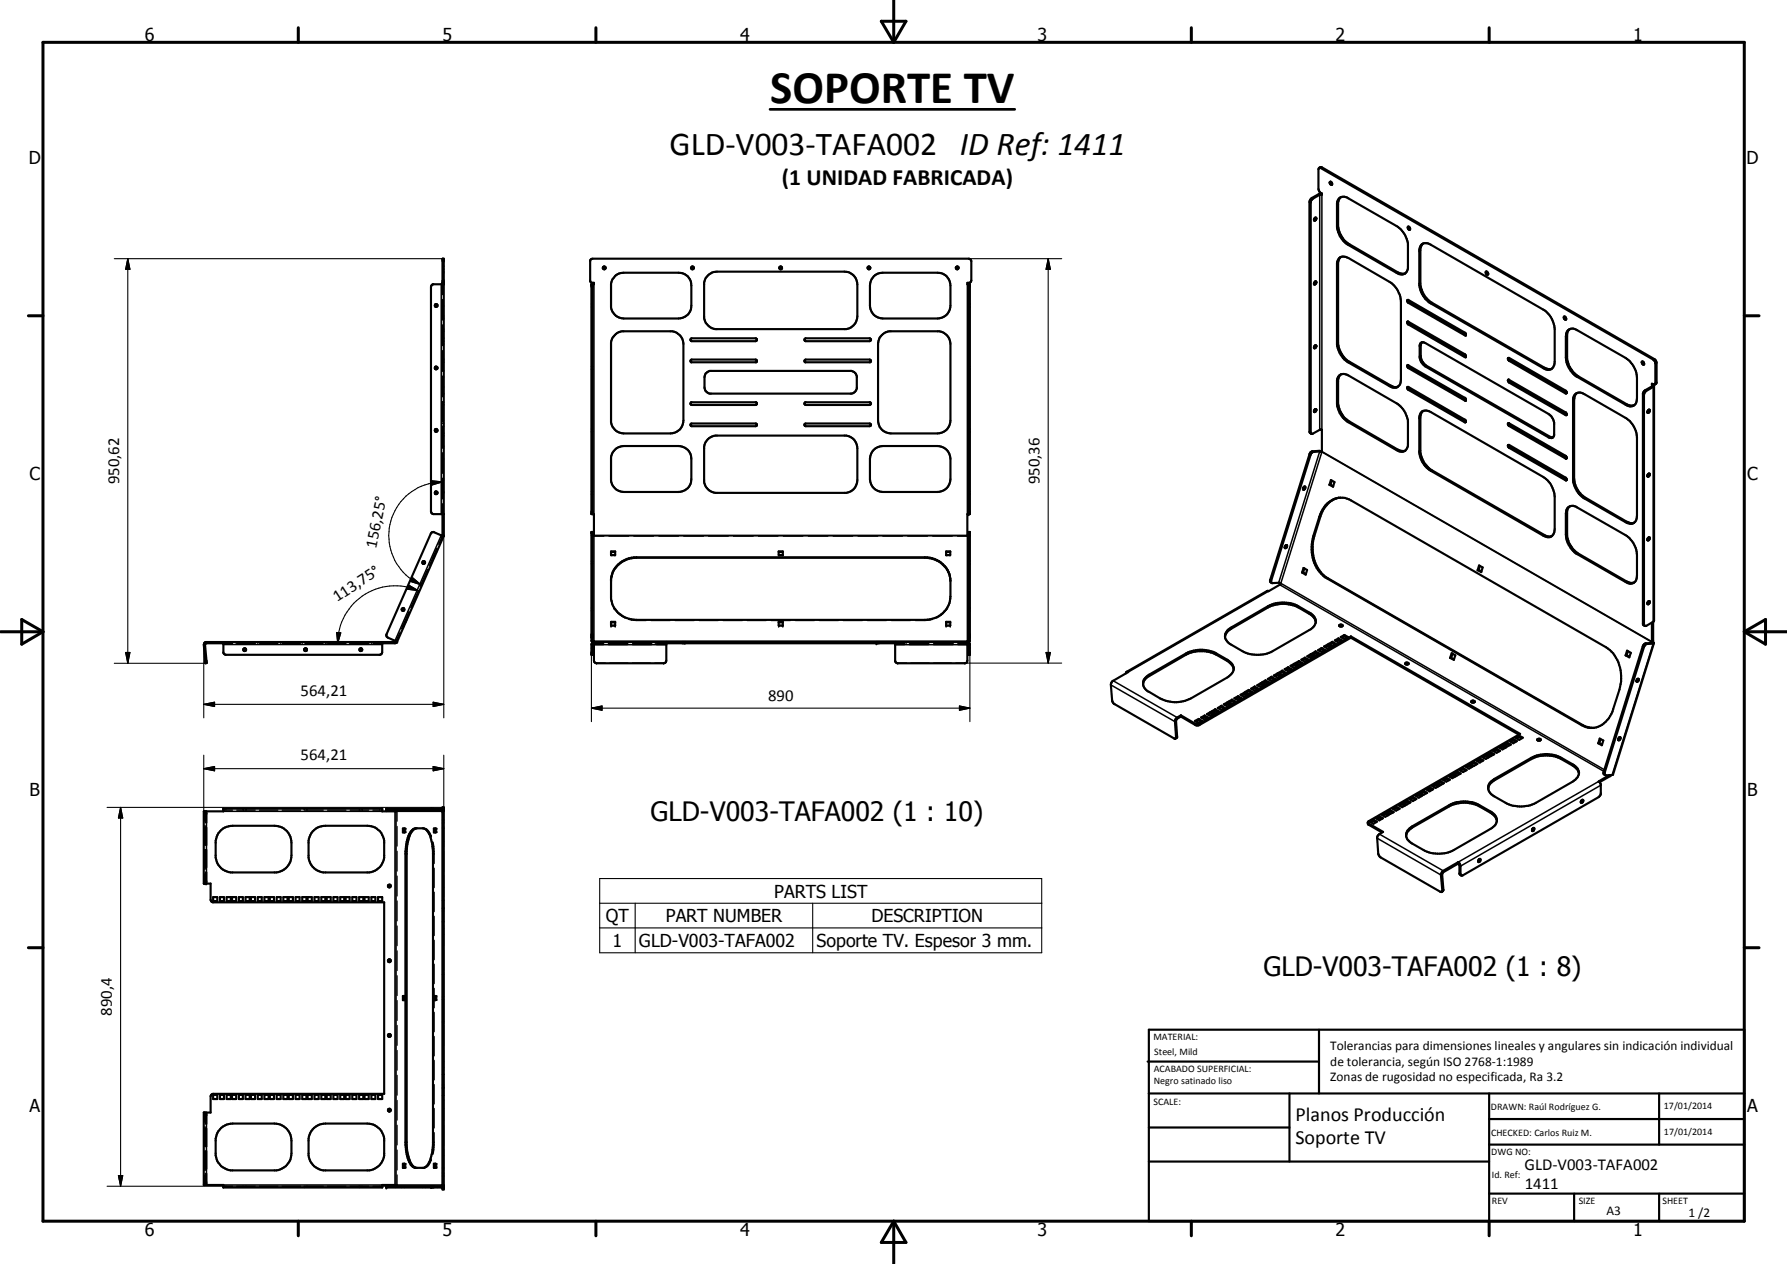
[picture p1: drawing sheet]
<svg xmlns="http://www.w3.org/2000/svg" width="420mm" height="297mm" viewBox="0 0 420 297" stroke-linecap="round" stroke-linejoin="round" font-family="sans-serif">
<g fill="none" stroke="#000" stroke-width=".51">
<path d="M310.2 39.5l-.2 .3v4.6l.2 .7 .6 .4v.3h-.5l-1.6 .9-.5 .8v54.2l.1 .2M310.2 39.5l.6-.2 78.1 45.1 .4 .4 .2 .5v4.6l-.2 .3-.4 .2-.2-.1M310.2 39.5h.3l78.2 45 .5 .8v5M309.2 51.2l.1-.1a.36 .36 0 0 1 .1 .5 .36 .36 0 0 1-.5 .2zM309.2 51.2l-.3 .5M310.8 45.5h-.5l-1.9 1-.4 .4-.1 .6v53.9l.1 .3 .3 .2M312.7 42.8v-.1a.5 .5 0 0 1 .5 .7l-.5-.1zM312.9 42.7l.3 .6M315.2 46.4l.8-.2 .7 .2 11.7 6.7a5.9 5.9 0 0 1 2.6 4.3v5.5l-.3 1-.3 .4M315.2 46.4l-.5 .5-.3 .5v6a5.7 5.7 0 0 0 2.6 4.2l11.4 6.5 1.2 .4 .8-.2M315.2 46.4l-.3 .3-.3 .9v5.6a5.9 5.9 0 0 0 2.7 4.2l11.4 6.6 .6 .3h1.1M331 53.3l.4 .1 .1 .6-.4-.2z"/>
<path d="M331.2 53.3l.3 .5M334.6 57.2l-.6 1.3v8.4a6.1 6.1 0 0 0 2.6 4.2l26.5 15.3 1 .3h.8M334.6 57.2l-.6 .6-.3 .9v8.4a5.9 5.9 0 0 0 2.7 4.2l26.8 15.4 .9 .2 .8-.2M334.6 57.2l.8-.1 1 .4 26.5 15.3a5.8 5.8 0 0 1 2.6 4.5v7.7v.7l-.6 1M102.3 71.5l.5 .1v.4l-.5 .1zM104 66.5h.3M104 66.8v-6h.3v65.2M104.3 66.8h-2.5l-.5 .6v52.8l.2 .4 .4 .2h2.4M139.3 66.8v54M141.8 62.7a.34 .34 0 0 1 .6 .1 .34 .34 0 0 1-.4 .5l-.2-.2zM144.6 78.7l.5-.5 1.2-.3h11.8a3.1 3.1 0 0 1 2.6 2.9v18a3 3 0 0 1-3.1 3.1h-11a3 3 0 0 1-2.9-2.7v-18.8l.3-1.1zM144.8 64.7l1.1-.5 .7-.1h12.9a2.9 2.9 0 0 1 3 3v4.7a2.96 2.96 0 0 1-3 3h-12.9a3 3 0 0 1-2.9-2.5v-5.6l.3-1.1z"/>
<path d="M162.4 79.6l.2-.1h15.1l.3 .2v.3l-.3 .2h-15.1l-.2-.2zM166.4 64.7a2.79 2.79 0 0 1 2.2-.9h30a3 3 0 0 1 3 3v7.5a3.1 3.1 0 0 1-2.6 3h-30.8a3.2 3.2 0 0 1-2.6-2.6v-8.2l.3-1.2zM189.2 79.6l.2-.1h15.1l.3 .3-.3 .4h-15.1l-.2-.2zM205.4 64.9l1-.6 1.1-.2h13a2.96 2.96 0 0 1 3 3v4.7a3 3 0 0 1-3 3h-13a3 3 0 0 1-3-3l.1-5.1 .2-.8zM207.3 78.7l.7-.5 1.1-.3h11.7a3.1 3.1 0 0 1 2.7 2.9v18a3 3 0 0 1-3 3.1h-11a3 3 0 0 1-3.1-3.1v-18l.4-1.5zM227.7 66.8v54M309.2 66.2l.1-.1a.38 .38 0 0 1 .1 .5 .38 .38 0 0 1-.5 .2zM309.2 66.2l-.3 .5M314.8 60.7a1.74 1.74 0 0 1 2.2-.1l9.7 5.7a5.8 5.8 0 0 1 2.7 4.5v18.4a1.62 1.62 0 0 1-.8 1.8 1.62 1.62 0 0 1-1.9-.2l-9.7-5.6a5.9 5.9 0 0 1-2.6-4.3v-19.1zM315.2 60.4l-.4 .6-.2 .7v19.1a5.9 5.9 0 0 0 2.7 4.2l9.7 5.6 .9 .4 .8-.2M330.9 75.6l.1 .6 13.4 7.7 .3-.1-.3-.6-13.3-7.6M331 75.6h-.1"/>
<path d="M331 75.6h.1M331.1 70.5l13.3 7.6 .3 .6M331.1 75.6l.2 .5 13.4 7.6M331.1 70.5l.3 .5 13.3 7.7M331.1 70.5l-.2 .1 .2 .6 13.3 7.6h.2l.1-.1M349.3 63.9h.4l.2 .4-.1 .3-.3-.1zM349.6 63.8l.3 .6M367.7 74.4a.47 .47 0 0 1 .4 .7l-.4-.3zM367.9 74.4l.3 .6M369.1 77.3l-.5 .7-.1 .6v5.6a6 6 0 0 0 2.6 4.2l11.4 6.6a2 2 0 0 0 1.7 .2M369.1 77.3l-.6 .6-.3 .5v5.6a5.8 5.8 0 0 0 2.6 4.6l11.4 6.5 1 .4 1-.3M369.1 77.3l.8-.1 .9 .4 11.4 6.5a5.9 5.9 0 0 1 2.7 4.6v4.9l-.2 1-.5 .6"/>
<path d="M162.4 84.6l.2-.1h15.1l.3 .2v.3l-.2 .1h-15.3l-.2-.3zM162.4 94.6l15.4-.1 .2 .5-.3 .2h-15.1l-.3-.3zM162.4 99.6l15.3-.1 .2 .1 .1 .3-.3 .3h-15.1l-.2-.1zM165.9 87.8l1-.6h33.3l.6 .2 .7 1v2.9l-.5 .8-.8 .4h-33.3l-.8-.4-.4-.8-.1-2.7zM189.2 84.6l.2-.1h15.1l.3 .3-.2 .3h-15.3l-.2-.3zM189.2 99.6l15.3-.1a.32 .32 0 0 1 .3 .3 .32 .32 0 0 1-.3 .4h-15.1l-.2-.1zM189.2 94.6l15.4-.1 .2 .4-.3 .3h-15.1l-.3-.3zM309.1 81.3l.3-.1a.41 .41 0 0 1 0 .4 .41 .41 0 0 1-.5 .2zM309.1 96.3l.3-.2a.41 .41 0 0 1 0 .5 .41 .41 0 0 1-.5 .2zM309.2 81.2l-.3 .5M309.2 96.1l-.3 .6M315.2 88l.8-.1 1 .3 11.4 6.6a5.9 5.9 0 0 1 2.6 4.2v5.6l-.1 .6-.5 .7"/>
<path d="M315.2 88l-.5 .5-.3 .6v5.9a5.8 5.8 0 0 0 2.6 4.2l11.7 6.8 .9 .2 .8-.3M315.2 88l-.4 .6-.2 .7v5.6a5.9 5.9 0 0 0 2.7 4.2l11.4 6.6 .6 .2h1.1M330.9 85.9l.1-.1 13.5 7.7 .1 .6h-.2l-13.3-7.6zM331.1 90.9l-.2 .2 .2 .5 13.3 7.6h.2l.1-.2M331.1 85.8l.3 .6 13.3 7.6M331.1 90.9l.3 .5 13.3 7.7M331.1 90.9l13.3 7.7 .3 .4M334 80.7l.5-.3 .6 .2 29 16.7 .7 .6 .6 1.4v3a.79 .79 0 0 1-1.3 .5l-29-16.7-1-1.1-.3-.9v-3zM334.3 80.4l-.3 .8 .1 3 .6 1.1 .7 .6 29.2 16.8 .6 .1M334.6 96.6l-.6 .5-.3 .9v8.4a5.7 5.7 0 0 0 2.7 4.2l26.8 15.4a1.6 1.6 0 0 0 1.7 0M334.6 96.6a2.07 2.07 0 0 1 1.8 .2l26.5 15.3a6 6 0 0 1 2.6 4.6v7.6v.8l-.6 .9M334.6 96.6l-.3 .3-.3 .9v8.5a5.9 5.9 0 0 0 2.6 4.2l26.8 15.4 1 .2 .5-.1"/>
<path d="M354.6 89.3l.1-.1 13.4 7.7a.37 .37 0 0 1 .3 .3 .37 .37 0 0 1-.2 .4l-13.4-7.7zM354.6 99.5h.2l13.3 7.6a.32 .32 0 0 1 .3 .3 .32 .32 0 0 1-.3 .3l-13.4-7.6zM354.6 84.2l.2-.1 13.3 7.7a.34 .34 0 0 1 .3 .3 .34 .34 0 0 1-.3 .4l-13.3-7.7-.2-.3zM354.8 99.5l.3 .5 13.3 7.6M354.8 84.1l.2 .5 13.4 7.7M354.8 89.2l.2 .5 13.4 7.7M370.3 92.7a1.67 1.67 0 0 1 2.2-.1l9.7 5.6a5.8 5.8 0 0 1 2.7 4.6v18.4a1.62 1.62 0 0 1-.8 1.7 1.62 1.62 0 0 1-1.9-.2l-9.7-5.6a5.9 5.9 0 0 1-2.6-4.2v-19.1zM370.6 92.5l-.3 .5-.2 1v18.4a5.8 5.8 0 0 0 2.7 4.6l10 5.7a1.46 1.46 0 0 0 1.4 .1M370.8 92.4l-.2 .1M386 85a.38 .38 0 0 1 .5 .2 .38 .38 0 0 1-.1 .5l-.3-.3zM386.3 85l.3 .5M387.6 96.3h.3v.4l-.5 .3-.1-.2z"/>
<path d="M387.6 96.3l-.3 .6M388.4 90.5l.1 .1-.1 .2-1.7 1-.4 .7v54.2l.4 .4M388.7 90.3l-.3-.1v.3M388.7 90.3l-.3 .2M388.7 90.3l.2 .3M388.9 90.6l-.2 .3-1.7 1-.5 .9v53.9l.2 .4M388.9 90.6v55.2l-.2 .3M102.3 115.6a.34 .34 0 0 1 .5 0 .34 .34 0 0 1 0 .5 .34 .34 0 0 1-.5 0zM144.8 105.5l.7-.4 1.1-.3h12.9a3 3 0 0 1 3 3v4.8a2.96 2.96 0 0 1-3 3h-12.9a3 3 0 0 1-2.9-2.6v-5.6l.3-1.1zM166.4 103.2l1-.6 .8-.2h30.8a3 3 0 0 1 2.6 2.9v7.5a3 3 0 0 1-2.6 3h-30.8a3.1 3.1 0 0 1-2.6-2.6v-8.3l.3-1.1zM205.4 105.7l1-.6 1.1-.3h13a3 3 0 0 1 3 3v4.8a3 3 0 0 1-3 3h-13a3 3 0 0 1-3-3l.1-5.2 .2-.7zM306.4 114.6l.5-.2-.1 .5-.3 .2-.1-.1z"/>
<path d="M306.7 114.3l-.3 .6M308.3 101.9l.3 .1 1.7-1h.5v5.2l-.4-.1-1.7 .1-.5 .5-9.3 29.9 .2 .4 1.7-.1 .3 .2-.1 .2-2.7 1.6h-.4l-33 19M310.8 106.1l-2.2-.1-.7 .6-9.3 29.8 .1 .4 .3 .2M312.8 113.9l.7 .4M312.8 113.9h-.2M312.9 112.8l.9 .5-.4 1.1-.8-.5zM313.1 112.9l-.3 1M314.2 117.1a5.9 5.9 0 0 0-4 4.3l-1.4 4.6a8.7 8.7 0 0 0 3.1 9.9l60 34.5a4.7 4.7 0 0 0 6.4-1.6l1-2.2a20 20 0 0 0 1.9-7.8 8.1 8.1 0 0 0-3.6-6.7l-59.9-34.5a4.4 4.4 0 0 0-6.1 1.6l-.9 1.6-1.7 5.2a8.7 8.7 0 0 0 3.2 9.9l59.9 34.5 1 .4 1.5 .3M315.2 117h-.5M354.6 104.6h.2l13.3 7.6 .3 .6-.3 .1-13.3-7.7-.2-.3zM354.8 104.6l.2 .4 13.4 7.7M369.1 119l-.6 .5-.3 .6v5.5a5.8 5.8 0 0 0 2.6 4.6l11.4 6.6 1 .4 1-.3"/>
<path d="M369.1 119l.2-.1a1.76 1.76 0 0 1 1.5 .4l11.4 6.5a5.8 5.8 0 0 1 2.7 4.6v4.9l-.2 .9-.5 .7M369.1 119l-.5 .6-.1 .7v5.6a5.9 5.9 0 0 0 2.6 4.2l11.4 6.6 .9 .3 .8-.1M387.4 111.5l.3-.2h.2v.4l-.3 .3-.3-.1zM387.6 111.3l-.3 .5M104 120.8v5.1M104.3 126l-2.4-1-.4 .1-.2 .3-10.4 23.7v.5l.3 .3 2.2 .9M104.3 126h.1M104.3 126l-10.9 24.8M139.3 125.8l.3 .1v-5.1h-.5v-54h.5v-.3h-.5l-.3-.4v-4.9l.2-.3 .3-.1h88.5l.4 .2 .2 .4v4.5l-.3 .5-.7 .1v.3h.6v54h-.6v5.1h.3M143.7 129.6h.9v.8h-.9zM143.7 129.7h.9M143.9 134.9l-.2 1v4.8a5.8 5.8 0 0 0 5.9 5h67.9a5.9 5.9 0 0 0 6-5.5v-3.8a5.8 5.8 0 0 0-5.5-5.4h-69a5.8 5.8 0 0 0-5.3 5"/>
<path d="M144.1 134.5a6.2 6.2 0 0 1 5.5-3.4h67.9a5.9 5.9 0 0 1 6 5.5M183.1 129.6h1v.8h-1zM183.1 129.7h1M222.5 129.6h.9v.8h-.9zM222.5 129.7h.9M302.2 128.2l.2-.1a.34 .34 0 0 1 .1 .5 .34 .34 0 0 1-.5 .1zM302.4 128.1l-.4 .6M306.1 134.5h.3M306.4 134.5l.6 .4M306.5 133.5l.8 .4-.3 1.1-.9-.5zM306.7 133.6l-.3 .9M347.7 133.9l.6 .4"/>
<path d="M347.7 133.9l-.3 .1M347.8 132.9l.8 .4-.3 1.2-.9-.5zM347.9 133l-.2 .9M387.6 126.3h.3v.4l-.5 .3-.1-.2zM387.6 126.3l-.3 .5M52.5 150.9v2.6l.6 .4h36.1l.4-.1 .3-.5v-2.4M57.2 152.5l.4-.2 .2 .2a.33 .33 0 0 1-.2 .5 .33 .33 0 0 1-.4-.5zM71.5 152.5a.34 .34 0 0 1 .5-.1 .34 .34 0 0 1 0 .5 .34 .34 0 0 1-.5-.1zM84.6 152.4l.3-.1 .2 .2a.34 .34 0 0 1-.1 .5 .34 .34 0 0 1-.5-.2zM93.1 150.7l-.1 .2h-44.7l-.4 .6 .4 4.4 .3-.1-.3-4.5 4.2-.1M93.4 150.8l-.5 .4h-3M139.6 150.8l-.5-.2v-25.6h.2v25.6l.3 .1 .2 4.9 .4 .3 16-.1 .3-.2 .2-.4v-4.3"/>
<path d="M139.6 151.2l-.3 .3v2.4h-.2v-2.4l.2-.5 .3-.1h87.8l.6 .4v2.6h-.3v-2.5l-.3-.2M143.7 146.1h.9v.9h-.9zM143.7 146.3h.9M156.7 151.2h53.8M161.1 150.9v.3M183.1 146.1h1v.9h-1zM183.1 146.3h1M206.1 150.9v.3M222.5 146.1h.9v.9h-.9zM222.5 146.3h.9M227.4 150.8l.6-.1v-25.7h-.3v25.6l-.3 .1v4.9l-.5 .3-16-.1-.4-.4v-4.5M264.9 157.9h.3l-3.6 2.2-.3 .3-.1 .6 .3 3.6 .3 .7 14.4 8.3h.2"/>
<path d="M264.9 157.9l-.2 .3M290 157l-.5-.9-.9-.7a9.9 9.9 0 0 0-7-2.4l-1.9 .5-.8 .3-9.1 5.3-.9 1-.1 .6M290.1 157.3l-.4 .9-1.1 1-8.7 5a7.9 7.9 0 0 1-7.1 0l-3-1.8-.7-.8-.3-.9M290.1 157.3l-.1-.6-.3-.6-1.1-1a11.5 11.5 0 0 0-4.4-2.2 7.8 7.8 0 0 0-5.3 .6l-8.7 5a2.33 2.33 0 0 0-1.4 2.2M290.1 157v.3M297.5 159.9v.3M298.1 159.6l.8-.6 .9 .6-.9 .5zM298.9 159.4l-.5 .3M298.9 159.4l.6 .3M298.9 159v.4M299.5 158.7l.9-.5 .8 .5-.8 .6zM300.4 158.6l-.6 .3"/>
<path d="M300.4 158.6l.5 .3M300.4 158.2v.4M300.6 158.1l.9-.5 .8 .5-.8 .5zM301.5 157.9l-.6 .3M301.5 157.9l.5 .3M301.5 157.6v.3M302 157.3l.9-.5 .8 .5-.8 .5zM302.9 157.1l-.6 .3M302.9 157.1l.6 .3M302.9 156.8v.3M303.4 156.5l.9-.5 .8 .5-.8 .5zM304.3 156.3l.6 .3"/>
<path d="M304.3 156.3l-.6 .3M304.3 156v.3M304.6 155.8l.8-.4 .9 .4-.9 .5zM305.4 155.7l-.6 .3M305.4 155.7l.6 .3M305.4 155.4v.3M306 155l.8-.4 .9 .4-.9 .5zM306.8 154.9l-.6 .3M306.8 154.9l.6 .3M306.8 154.6v.3M307.4 154.2l.8-.5 .9 .5-.9 .5zM308.2 154.1l.6 .2"/>
<path d="M308.2 154.1l-.5 .2M308.2 153.7v.4M308.5 153.6l.8-.5 .9 .5-.9 .5zM309.3 153.4l-.5 .3M309.3 153.4l.6 .3M309.3 153.1v.3M309.4 146.2l-.4 .9-.7 .7-9.1 5.2a7.8 7.8 0 0 1-7.1 0l-3-1.7-.9-1.1-.2-.6M309.4 146.2a2.36 2.36 0 0 0-1.5-2.2l-2.6-1.5a7.9 7.9 0 0 0-7.2 0l-8.6 4.9a2.47 2.47 0 0 0-1.5 2.2M309.4 146.2l-.2-.6-.6-.9-3.3-2a7.9 7.9 0 0 0-7.2 0l-9 5.3-.7 .8-.4 .8M309.9 152.8l.9-.5 .8 .5-.8 .4zM310.8 152.6l-.6 .3M310.8 152.6l.5 .3"/>
<path d="M310.8 152.3v.3M311.3 151.9l.9-.4 .8 .4-.8 .5zM312.2 151.8l-.6 .3M312.2 151.8l.5 .3M312.2 151.5v.3M312.5 151.3l.8-.5 .8 .5-.8 .5zM313.3 150.8v.3M313.3 151.1l-.6 .4M313.3 151.1l.5 .4M313.8 150.5l.9-.5 .8 .5-.8 .5zM314.7 150.3l-.6 .4M314.7 150.3l.5 .4"/>
<path d="M314.7 150v.3M314.9 146.9a.4 .4 0 0 1 .5-.1 .4 .4 0 0 1 .2 .4h-.6zM315 147.2h.6M315.2 149.7l.9-.5 .8 .5-.8 .5zM316.1 149.5l.6 .4M316.1 149.5l-.6 .4M316.1 149.2v.3M317.6 149.9l-35.7 20.5h-.7l-3.5-2M317.6 149.6l-35.5 20.5-.4 .1-.7-.1-3.3-2M317.6 149.6l39.8 22.9-35.6 20.5-.2 .3M317.6 149.9l39.5 22.7M317.6 149.6v.3"/>
<path d="M330.5 156.1l-.1-.1a.36 .36 0 0 1 .4-.3 .36 .36 0 0 1 .3 .4M330.5 156.1l.4 .1 .2-.1M330.5 156.1h.6M340.9 154.6h.3M341.2 154.6l.6 .3M341.3 153.5l.9 .5-.4 1.1-.9-.5zM341.5 153.6l-.3 1M382.5 154l.6 .3M382.5 154h-.3M382.6 152.9l.8 .5-.3 1.1-.9-.5zM382.8 153l-.3 1M384.9 159.6l.3-.1a.41 .41 0 0 1 0 .5 .41 .41 0 0 1-.4 .1z"/>
<path d="M385.1 159.5l-.3 .6M387.4 141.5l.3-.2h.2v.3l-.4 .4-.2-.2zM387.6 141.3l-.3 .6M388.4 150.9l.1 .1-1.7 .2-.6 .7-9.2 29.6v.3l.4 .4M388.4 146.3v4.6M388.4 150.9h.3M388.7 150.9l.2 .2-.2 .2-1.7 .1-.5 .7-9.2 29.4v.5l.2 .2 1.8-.2 9.6-30.8M388.7 146.1l-1.6 1h-.4M388.7 146.1v4.8M277.7 168.4l-.9 .5-.3 .4 .3 4-.4 .3M277.7 168.1l-.9 .5-.5 .6 .2 4-.1 .4M277.7 168.1v.3"/>
<path d="M281 169.4l.8-.4 .8 .4-.8 .5zM281.8 169.2l-.5 .4M281.8 169.2l.6 .4M281.8 169v.2M282.4 168.6l.8-.5 .8 .5-.8 .5zM283.2 168.4l-.6 .4M283.2 168.4l.6 .4M283.2 168.1v.3M283.8 167.8l.8-.5 .8 .5-.8 .5zM284.6 167.6l.6 .3M284.6 167.6l-.6 .3M284.6 167.3v.3"/>
<path d="M284.9 167.2l.8-.5 .9 .5-.9 .4zM285.7 167l-.5 .3M285.7 167l.6 .3M285.7 166.7v.3M286.3 166.4l.9-.5 .8 .5-.8 .4zM287.2 166.2l.5 .3M287.2 166.2l-.6 .3M287.2 165.9v.3M287.7 165.5l.9-.4 .8 .4-.8 .5zM288.6 165.4l-.6 .3M288.6 165.4l.5 .3M288.6 165.1v.3"/>
<path d="M288.8 164.9l.9-.5 .8 .5-.8 .5zM289.7 164.7l.6 .4M289.7 164.7l-.6 .4M289.7 164.4v.3M290.2 164.1l.9-.5 .8 .5-.8 .5zM291.1 163.9l-.6 .4M291.1 163.9l.6 .4M291.1 163.6v.3M291.7 163.3l.8-.5 .8 .5-.8 .4zM292.5 163.1l-.6 .3M292.5 163.1l.6 .3M292.5 162.8v.3"/>
<path d="M292.8 162.6l.8-.5 .9 .5-.9 .5zM293.6 162.4l-.6 .4M293.6 162.4l.6 .4M293.6 162.1v.3M294.2 161.8l.8-.5 .9 .5-.9 .5zM295 161.7l.6 .3M295 161.7l-.5 .3M295 161.3v.4M295.6 161l.8-.5 .9 .5-.9 .5zM296.4 160.8l-.5 .4M296.4 160.8l.6 .4M296.4 160.5v.3"/>
<path d="M296.7 160.4l.8-.5 .9 .5-.9 .4zM297.5 160.2l.6 .3M297.5 160.2l-.5 .3M345.4 180l.6 .3M345.4 180l-.6 .3M345.4 179.7v.3M345.7 179.5l.8-.5 .9 .5-.9 .5zM345.9 164.8a.47 .47 0 0 1 .5-.2 .47 .47 0 0 1 .3 .4l-.6 .1zM346 165h.7M346.5 179.3l-.6 .4M346.5 179.3l.6 .4M346.5 179v.3"/>
<path d="M347.1 178.7l.8-.5 .9 .5-.9 .5zM347.9 178.5l-.6 .4M347.9 178.5l.6 .4M347.9 178.2v.3M348.5 177.9l.8-.5 .9 .5-.9 .5zM349.3 177.4v.3M349.3 177.7l.6 .4M349.3 177.7l-.5 .4M349.6 177.2l.9-.5 .8 .5-.8 .5zM350.5 177.1l-.6 .3M350.5 177.1l.5 .3M350.5 176.7v.4"/>
<path d="M351 176.4l.9-.5 .8 .5-.8 .5zM351.9 176.3l.6 .3M351.9 176.3l-.6 .3M351.9 175.9v.4M352.4 175.6l.9-.5 .8 .5-.8 .5zM353.3 175.4l.6 .4M353.3 175.4l-.6 .4M353.3 175.1v.3M353.5 175l.9-.5 .8 .5-.8 .4zM354.4 174.8l.6 .3M354.4 174.8l-.6 .3M354.4 174.5v.3"/>
<path d="M355 174.2l.8-.5 .8 .5-.8 .5zM355.8 174l-.6 .3M355.8 174l.6 .3M355.8 173.7v.3M356.4 173.4l.8-.5 .8 .5-.8 .5zM357.2 173.2l.6 .3M357.2 173.2l-.6 .3M357.2 172.9v.3M361.4 173.8l.6-.2 .2 .3-.6 .1zM361.5 174h.7M376 174.6l.7 .4M376 174.6l-.2 .1"/>
<path d="M376.1 173.6l.9 .4-.4 1.1-.8-.4zM376.3 173.7l-.3 .9M380.7 173.3h.3v.2l-.4 .5-.2-.2zM380.8 173.3l-.4 .5M51.7 195.4l1.2-.9 1.3-.4h10.3a4 4 0 0 1 4 3.9v3a4 4 0 0 1-3.5 4h-10.8a4 4 0 0 1-3.5-3.5v-3.9a4 4 0 0 1 1-2.2zM73.5 195.4l1.2-.9 1.3-.4h10.3a4.1 4.1 0 0 1 4 3.5v3.9a4.1 4.1 0 0 1-3.5 3.5h-10.8a4 4 0 0 1-3.5-3.5v-3.9l.5-1.4zM93 190.4l.1 .3h-3.2v-.7h-37.4v.7h-4.6v16.9h1.6v3.9l.3 .4 .3 .1h40.2v45h-40.2l-.3 .2-.3 .4v3.9h-1.6v17h4.6v.6h37.4v-.6h3.2l-.2 .3M94.7 194.7h.5v.9h-.5zM95 194.7v.9M96.6 195.4l.9-.7 1.9-.1a3.2 3.2 0 0 1 2.1 3.2l.3 2.3v69a7.7 7.7 0 0 1-1.7 5.1l-.5 .2h-2.1a4.3 4.3 0 0 1-2-3.6l-.2-1.7v-69a9.6 9.6 0 0 1 1.3-4.7zM98 194.6a2.95 2.95 0 0 0-2 2.7l-.4 2.8v69a7.7 7.7 0 0 0 1.7 5.1l.5 .2M101.3 190v.4"/>
<path d="M102 194.7h.4v.9h-.4zM102.3 194.7v.9M103.8 190.4l.2 .1M103.8 190.4l.2 .3M104 189.7h.3v89.7h-.3zM104 190.1l-13.2-.1v.4h13M321.6 193.3l3.6 2.2a2.12 2.12 0 0 0-1.4 1.1l.3 4 .4 .8 14.1 8.1 .4 .1M321.6 193.3l.1 .5 3.2 1.8M322.1 193.1l.8-.5 .9 .5-.9 .5zM322.9 192.9l-.5 .4M322.9 192.9l.6 .4M322.9 192.6v.3"/>
<path d="M323.5 192.3l.8-.5 .9 .5-.9 .5zM324.3 192.1l-.5 .3M324.3 192.1l.6 .3M324.3 191.8v.3M324.9 191.5l.8-.5 .8 .5-.8 .4zM325.7 191.3l.6 .3M325.7 191.3l-.5 .3M325.7 191v.3M326 190.8l.8-.4 .9 .4-.9 .5zM326.8 190.7l-.5 .3M326.8 190.7l.6 .3M326.8 190.4v.3"/>
<path d="M327.4 190l.8-.5 .9 .5-.9 .5zM328.2 189.9l-.5 .3M328.2 189.9l.6 .3M328.2 189.5v.4M328.8 189.2l.8-.5 .9 .5-.9 .5zM329.6 189l.6 .4M329.6 189l-.5 .4M329.6 188.7v.3M329.9 188.6l.9-.5 .8 .5-.8 .5zM330.8 188.4l-.6 .3M330.8 188.4l.6 .3M330.8 188.1v.3"/>
<path d="M331.3 187.7l.9-.5 .8 .5-.8 .6zM332.2 187.6l-.6 .3M332.2 187.6l.6 .3M332.2 187.2v.4M332.8 186.9l.8-.4 .8 .4-.8 .6zM333.6 186.8l.6 .3M333.6 186.8l-.6 .3M333.6 186.5v.3M333.9 186.3l.8-.5 .9 .5-.9 .5zM334.7 186.1l-.5 .3M334.7 186.1l.6 .3M334.7 185.8v.3"/>
<path d="M335.3 185.5l.8-.5 .9 .5-.9 .5zM336.1 185.3l-.5 .3M336.1 185.3l.6 .3M336.1 185v.3M336.7 184.7l.8-.5 .9 .5-.9 .5zM337.5 184.5l.6 .3M337.5 184.5l-.5 .3M337.5 184.2v.3M337.8 184l.9-.4 .8 .4-.8 .5zM338.7 183.9l-.6 .3M338.7 183.9l.5 .3M338.7 183.6v.3"/>
<path d="M339.2 183.2l.9-.4 .8 .4-.8 .5zM340.1 183l-.6 .4M340.1 183l.5 .4M340.1 182.8v.2M340.6 182.4l.8-.5 .9 .5-.9 .5zM341.4 182.2l.6 .3M341.4 182.2l-.5 .3M341.4 181.9v.3M341.7 181.8l.9-.5 .8 .5-.8 .4zM342.6 181.6l-.6 .3M342.6 181.6l.6 .3M342.6 181.3v.3"/>
<path d="M343.1 181l.9-.5 .8 .5-.8 .4zM344 180.8l-.6 .3M344 180.8l.6 .3M344 180.5v.3M344.5 180.1l.9-.4 .8 .4-.8 .5zM350.4 183.8l1-.8 8.6-4.9a7.4 7.4 0 0 1 7.1 0l2.7 1.5a2.08 2.08 0 0 1 1.1 3.1l-1.1 1-8.7 5a7.8 7.8 0 0 1-7.1 0l-2.6-1.5a2.09 2.09 0 0 1-1-3.4zM351.9 192.9a2.48 2.48 0 0 1-1.4 1.9l-8.7 5a7.8 7.8 0 0 1-7.1 0l-3-1.8a2.08 2.08 0 0 1-1.1-1.9M351.9 192.9l-.1-.9-.4-.6-.9-.7-2.7-1.5a7.7 7.7 0 0 0-7 0l-8.7 5-1.2 1-.3 .9M351.9 192.9l-.3-.9-.5-.5-3.3-2a7.7 7.7 0 0 0-7 0l-8.7 5-1.2 1-.2 .6M360.2 194.8l.4-.2a.37 .37 0 0 1 .1 .4 .37 .37 0 0 1-.5 .2zM360.5 194.6l-.3 .5M371.2 181.8a2.28 2.28 0 0 0-1.4-1.9l-2.7-1.5a7.8 7.8 0 0 0-7.1 0l-9 5.2-1 1.1-.1 .6"/>
<path d="M371.8 188.1l.3-.1 .2 .1-.2 .5-.3 .1-.1-.1zM372 188l-.3 .5M378.4 182.1l-2.5 1.5 .5 .8v2.2l-.5 .7-32 18.4h-.3M378.8 182.1l-2.7 1.7M50.1 210.8h1v1h-1zM51.7 210.8h1v1h-1zM53.3 210.8h1v1h-1zM54.6 210.8h.9v1h-.9zM56.2 210.8h.9v1h-.9zM57.7 210.8h1v1h-1zM59 210.8h1v1h-1zM60.6 210.8h.9v1h-.9z"/>
<path d="M62.2 210.8h.9v1h-.9zM63.4 210.8h1v1h-1zM65.1 210.8h.9v1h-.9zM66.6 210.8h1v1h-1zM67.9 210.8h1v1h-1zM69.5 210.8h.9v1h-.9zM71.1 210.8h.9v1h-.9zM72.3 210.8h1v1h-1zM73.9 210.8h1v1h-1zM75.6 210.8h.9v1h-.9zM76.8 210.8h1v1h-1zM78.4 210.8h1v1h-1z"/>
<path d="M80 210.8h.9v1h-.9zM81.3 210.8h.9v1h-.9zM82.8 210.8h1v1h-1zM84.4 210.8h1v1h-1zM85.7 210.8h1v1h-1zM87.3 210.8h1v1h-1zM88.9 210.8h1v1h-1zM342.8 202.6l-3.8 2.3-.2 .7 .3 3.7-.1 .3M342.8 202.9l-3.6 2.2 .2 4.1-.4 .4M342.8 202.9l.3 .5v2l.5 .3M342.8 202.6l.4 .4 .2 .5v1.9l.2 .3M342.8 202.6v.3"/>
<path d="M347.7 202l.2-.2a.36 .36 0 0 1 .1 .5 .36 .36 0 0 1-.5 .2zM347.8 201.8l-.3 .6M94.7 234.1h.5v.9h-.5zM95 234.1v.9M102 234.1h.4v.9h-.4zM102.3 234.1v.9M50.1 257.3h1v1h-1zM51.7 257.3h1v1h-1zM53.3 257.3h1v1h-1zM54.6 257.3h.9v1h-.9zM56.2 257.3h.9v1h-.9zM57.7 257.3h1v1h-1z"/>
<path d="M59 257.3h1v1h-1zM60.6 257.3h.9v1h-.9zM62.2 257.3h.9v1h-.9zM63.4 257.3h1v1h-1zM65.1 257.3h.9v1h-.9zM66.6 257.3h1v1h-1zM67.9 257.3h1v1h-1zM69.5 257.3h.9v1h-.9zM71.1 257.3h.9v1h-.9zM72.3 257.3h1v1h-1zM73.9 257.3h1v1h-1zM75.6 257.3h.9v1h-.9z"/>
<path d="M76.8 257.3h1v1h-1zM78.4 257.3h1v1h-1zM80 257.3h.9v1h-.9zM81.3 257.3h.9v1h-.9zM82.8 257.3h1v1h-1zM84.4 257.3h1v1h-1zM85.7 257.3h1v1h-1zM87.3 257.3h1v1h-1zM88.9 257.3h1v1h-1zM269.8 249.5h40.3M270.1 242h140v45h-140zM270.1 257h140"/>
<path d="M303.2 257v16M310.1 242v15M350.1 257v30M390.1 257v12M52 265l1.3-.7 1.4-.3h9.8a4 4 0 0 1 4 4.1v3a4.1 4.1 0 0 1-3.5 3.9h-10.8a4 4 0 0 1-3.5-3.5v-3.9l.4-1.4zM73.5 265.4l1.2-.9 1.3-.4 10.3-.1a4.1 4.1 0 0 1 4 3.6v3.9a4.1 4.1 0 0 1-3.5 3.5h-10.8a4 4 0 0 1-3.5-3.5v-3.9l.5-1.4zM91.3 260.7l.3-.1 .3 .4-.4 .2-.2-.1zM94.7 273.5h.5v.9h-.5zM95 273.5v.9M101.3 278.8v.3M102 273.5h.4v.9h-.4zM102.3 273.5v.9"/>
<path d="M103.8 278.7l-13 .1v.3l13.2-.1M104 278.6l-.2 .1M104 278.6h.1M104 278.5v.1M270.1 265h33.1M270.1 273h80M350.1 269h60M350.1 263h60M350.1 280.5h60M370.1 280.5v6.5M390.1 280.5v6.5"/>
<circle cx="162.8" cy="63" r=".34"/>
<circle cx="183.5" cy="63" r=".34"/>
<circle cx="204.3" cy="63" r=".34"/>
<circle cx="225.1" cy="63" r=".33"/>
<circle cx="102.6" cy="86.5" r=".32"/>
<circle cx="102.5" cy="101.1" r=".34"/>
<circle cx="99.6" cy="132.2" r=".34"/>
<circle cx="94.8" cy="143.2" r=".32"/>
<circle cx="91.5" cy="208.2" r=".33"/>
<circle cx="91.5" cy="225.8" r=".34"/>
<circle cx="91.5" cy="243.3" r=".34"/>
</g>
<g fill="#000">
<circle cx="104" cy="66.5" r=".25"/>
<circle cx="104.3" cy="66.5" r=".25"/>
<circle cx="139.1" cy="66.8" r=".25"/>
<circle cx="139.3" cy="66.8" r=".25"/>
<circle cx="227.7" cy="66.8" r=".25"/>
<circle cx="228" cy="66.8" r=".25"/>
<circle cx="344.7" cy="78.7" r=".25"/>
<circle cx="344.7" cy="83.7" r=".25"/>
<circle cx="344.7" cy="94" r=".25"/>
<circle cx="388.7" cy="90.3" r=".25"/>
<circle cx="227.7" cy="126" r=".18"/>
<circle cx="227.7" cy="120.8" r=".25"/>
<circle cx="93.4" cy="150.8" r=".25"/>
<circle cx="139.6" cy="150.9" r=".25"/>
<circle cx="143.7" cy="147.1" r=".18"/>
<circle cx="144.3" cy="142.9" r=".18"/>
<circle cx="144.6" cy="147.1" r=".18"/>
<circle cx="156.7" cy="150.9" r=".25"/>
<circle cx="183.1" cy="147.1" r=".18"/>
<circle cx="184.1" cy="147.1" r=".18"/>
<circle cx="206.1" cy="151.2" r=".25"/>
<circle cx="206.1" cy="150.9" r=".25"/>
<circle cx="210.5" cy="150.9" r=".25"/>
<circle cx="222.5" cy="147.1" r=".18"/>
<circle cx="222.7" cy="142.9" r=".18"/>
<circle cx="223.4" cy="147.1" r=".18"/>
<circle cx="227.4" cy="150.9" r=".25"/>
<circle cx="48.2" cy="190.7" r=".18"/>
<circle cx="48.3" cy="191.1" r=".18"/>
<circle cx="48.5" cy="190.7" r=".18"/>
<circle cx="48.6" cy="191.1" r=".18"/>
<circle cx="90.8" cy="190.4" r=".25"/>
<circle cx="90.8" cy="190" r=".25"/>
<circle cx="104" cy="190.7" r=".25"/>
<circle cx="104" cy="189.7" r=".25"/>
<circle cx="104.3" cy="189.7" r=".25"/>
<circle cx="48.2" cy="207.6" r=".18"/>
<circle cx="48.5" cy="207.6" r=".18"/>
<circle cx="48.3" cy="278" r=".18"/>
<circle cx="48.3" cy="261.9" r=".18"/>
<circle cx="48.6" cy="278" r=".18"/>
<circle cx="48.6" cy="261.9" r=".18"/>
<circle cx="90.8" cy="278.8" r=".25"/>
<circle cx="90.8" cy="279.1" r=".25"/>
<circle cx="104" cy="279.4" r=".25"/>
<circle cx="104" cy="278.5" r=".25"/>
<circle cx="104.3" cy="279.4" r=".25"/>
</g>
<g fill="none" stroke="#000" stroke-width=".35">
<path d="M310.8 39.3l-.3 .2M307.9 47.5l.3 .1M308.4 46.5l.3 .2M310.3 45.8v55.2M310.8 45.8v55.2M314.6 48l-.2 .1M314.6 52.8l-.2 .2M317.3 57.4l-.3 .2M334 58.8l-.3 .2M103.7 66.8v54M104 77.9h.3M104 74.8h.3"/>
<path d="M104 64.1h.3M104 77.3h.3M104 63.8h.3M104 79.5h.3M104 61.4h.3M104 65.9h.3M104 66.8v2.4M104 70.4v4.8M104 76.4v4.8M104 62.6h.3M104 63.3h.3M139.1 67.4h.2"/>
<path d="M139.1 71.5h.1M139.1 72.1h.1M139.3 71.5h.1M139.3 72.1h.1M139.6 66.8v54M227.4 66.8v54M227.7 67.4h.3M227.7 71.5h.2M227.7 72.1h.2M228 71.5h.1M228 72.1h.1M314.6 62l-.2 .2"/>
<path d="M328.7 64l-.3 .1M331.4 76.1l-.3 .1M331.4 71l-.3 .2M334 66.5l-.3 .2M336.6 71.1l-.2 .2M344.7 78.7l-.3 .1M368.5 79l-.3 .1M104 92.5h.3M104 87.2h.3M104 95.2h.3M104 94.5h.3M104 80.2h.3"/>
<path d="M104 85.1h.3M104 84.5h.3M104 99.5h.3M104 82.4v4.8M104 88.4v4.8M104 94.4v4.8M139.1 86.1h.1M139.1 86.8h.1M139.3 86.1h.1M139.3 86.8h.1M227.7 86.1h.2M227.7 86.8h.2"/>
<path d="M228 86.1h.1M228 86.8h.1M314.6 89.6l-.2 .2M314.6 94.5l-.2 .2M314.6 80.4l-.2 .2M317.3 99.1l-.3 .1M317.3 85l-.3 .2M327 90.6l-.3 .2M331.4 91.4l-.3 .2M331.4 86.4l-.3 .1M334 98.2l-.3 .1M334 83.6l-.2 .2"/>
<path d="M334 81.2l-.2 .2M335.4 85.9l-.3 .2M344.7 83.7l-.3 .2M344.7 99.1l-.3 .1M344.7 94l-.3 .1M355.1 100l-.3 .1M355.1 84.6l-.3 .2M355.1 89.7l-.3 .2M363.1 86.4l-.2 .1M368.3 92.3l-.2 .2M368.3 97.4l-.2 .1M368.5 83.8l-.3 .2"/>
<path d="M370.1 94l-.2 .1M371.1 88.4l-.3 .2M382.5 95l-.3 .1M386.3 92.6l.2 .2M386.8 91.7l.3 .2M388.4 90.5v.3M388.7 90.9v55.2M388.9 84.4l-.2 .1M389.5 89.9l-.3 .1M389.5 85.3l-.3 .1M104 115.8h.3M104 102.4h.3"/>
<path d="M104 115.6h.3M104 104.8h.3M104 101.9h.3M104 100.2h.3M104 100.4v4.8M104 106.4v4.8M104 112.4v4.8M104 118.4v2.4M139.1 115.5h.1M139.1 116.1h.1M139.1 100.8h.1M139.1 101.5h.1"/>
<path d="M139.3 115.5h.1M139.3 116.1h.1M139.3 100.8h.1M139.3 101.5h.1M227.7 115.5h.2M227.7 116.1h.2M227.7 100.8h.2M227.7 101.5h.2M228 115.5h.1M228 116.1h.1M228 100.8h.1M228 101.5h.1"/>
<path d="M307.9 101.4l.3 .2M307.9 106.8l.2 .1M308.6 106l.2 .2M310 106l.3 .1-9.7 30.8M310.8 106.1l77.6 44.7M328.7 105.7l-.3 .1M334 105.9l-.3 .1M336.6 110.5l-.2 .1M355.1 105.1l-.3 .1M364.4 102.6l-.3 .2M368.3 107.6l-.2 .1M368.3 112.7l-.2 .2"/>
<path d="M370.1 112.4l-.2 .1M372.8 117l-.3 .1M98.4 138.8l-1.8 3.9M100.5 133.9l-1.7 3.9M101.8 131h.1M102 130.4l.1 .1M102 131.1h.1M102.2 130.5l.1 .1M102.4 129.6h.1M102.6 129.7h.1M102.7 128.9l-1.7 3.9M103.7 125.8l-10.8 24.8"/>
<path d="M104 125.9l-.8 2M139.1 120.2h.2M139.1 125.4h.2M139.1 125.8l.1 .2M139.1 131.9h.1M139.1 132.5h.1M139.3 131.9h.1M139.3 132.5h.1M139.4 126h.2M139.6 125.9h87.8v24.8h-87.8zM139.6 125.8h87.8M143.7 130.4v.2h.3"/>
<path d="M144.6 130.4v.2h-.3M149.6 131v.1M183.1 130.4v.2h.3M184.1 130.4v.2h-.4M217.5 131v.1M222.5 130.4v.2h.3M223.4 130.4v.2h-.3M227.4 126h.3M227.7 120.2h.3M227.7 125.4h.3M227.7 131.9h.2M227.7 132.5h.2"/>
<path d="M228 131.9h.1M228 132.5h.1M228 125.8l-.1 .2M298.3 138.9l-33.1 19M298.7 136.3l.2 .1M300.9 137.4l76.2 43.9M309 126h-.2M310.5 121.4h-.3M311.9 135.9h.3M363.1 125.7l-.2 .2M368.5 120.6l-.3 .2M368.5 125.5l-.3 .1"/>
<path d="M371.1 130.1l-.3 .1M382.5 136.7l-.3 .1M382.5 122.6l-.3 .1M48.2 155.2h.3M49.5 150.9v.1M49.5 151v.2M50.1 150.9v.1M50.1 151v.2M50.7 150.9v.1M50.7 151v.2M51.1 150.9v.1M51.1 151v.2"/>
<path d="M51.7 150.9v.1M51.7 151v.2M52.5 151.2h2.1M52.5 151.5h37.4M52.7 150.9v.1M52.7 151v.2M53.3 150.9v.1M53.3 151v.2M54.3 150.9v.1M54.3 151v.2M54.6 150.9v.1M54.6 151v.2"/>
<path d="M55.5 150.9v.1M55.5 151v.2M56.2 150.9v.1M56.2 151v.2M57.1 150.9v.1M57.1 151v.2M57.7 150.9v.1M57.7 151v.2M58.7 150.9v.1M58.7 151v.2M59 150.9v.1M59 151v.2"/>
<path d="M60 151v.2h-4.3M60 150.9v.1M60.6 150.9v.1M60.6 151v.2M61 151.2h4.3M61.5 150.9v.1M61.5 151v.2M62.2 150.9v.1M62.2 151v.2M63.1 150.9v.1M63.1 151v.2M63.4 150.9v.1"/>
<path d="M63.4 151v.2M64.4 150.9v.1M64.4 151v.2M65.1 150.9v.1M65.1 151v.2M66 150.9v.1M66 151v.2M66.4 151.2h4.2M66.6 150.9v.1M66.6 151v.2M67.6 150.9v.1M67.6 151v.2"/>
<path d="M67.9 150.9v.1M67.9 151v.2M68.5 150.9v.1M68.5 151v.2M68.9 150.9v.1M68.9 151v.2M69.5 150.9v.1M69.5 151v.2M70.4 150.9v.1M70.4 151v.2M71.1 150.9v.1M71.1 151v.2"/>
<path d="M71.7 151.2h4.3M72 150.9v.1M72 151v.2M72.3 150.9v.1M72.3 151v.2M72.5 150.9v.1M72.5 151v.2M73.3 150.9v.1M73.3 151v.2M73.9 150.9v.1M73.9 151v.2M74.9 150.9v.1"/>
<path d="M74.9 151v.2M75.6 150.9v.1M75.6 151v.2M76.5 150.9v.1M76.5 151v.2M76.8 150.9v.1M76.8 151v.2M77.8 150.9v.1M77.8 151v.2M78.4 150.9v.1M78.4 151v.2M79.4 150.9v.1"/>
<path d="M79.4 151v.2M80 150.9v.1M80 151v.2M80.9 150.9v.1M80.9 151v.2M81.3 151v.2h-4.3M81.3 150.9v.1M82.2 150.9v.1M82.2 151v.2M82.4 151.2h4.2M82.8 150.9v.1M82.8 151v.2"/>
<path d="M83.8 150.9v.1M83.8 151v.2M84.4 150.9v.1M84.4 151v.2M85.4 150.9v.1M85.4 151v.2M85.7 150.9v.1M85.7 151v.2M86.7 150.9v.1M86.7 151v.2M87.3 150.9v.1M87.3 151v.2"/>
<path d="M87.7 151.2h2.2M88.3 150.9v.1M88.3 151v.2M88.9 150.9v.1M88.9 151v.2M90.3 150.9v.1M90.3 151v.2M91.2 150.9v.1M91.2 151v.2M91.9 150.9v.1M91.9 151v.2M94 148.7l-.9 2"/>
<path d="M94.7 147l.1 .1M94.9 147.1h.1M95.2 146.1v.1M95.3 146.2l.1 .1M95.3 145.7h.1M95.5 145.7l.1 .1M96.2 143.8l-1.8 3.9M139.1 149.9h.2M139.1 149.1h.2M139.1 153.3h.2M139.1 150.6h.2M139.1 142.9h.1"/>
<path d="M139.1 143.6h.1M139.1 152.3h.1M139.1 153h.1M139.3 142.9h.1M139.3 143.6h.1M139.3 152.3h.1M139.3 153h.1M139.6 155.2l.1 .3M139.6 151.5h17.1M139.6 151.2h2.3M140 155.7l2.4 .1M143.1 151v.2h4.5"/>
<path d="M143.1 150.9v.1M143.4 155.8h4.2M143.7 140.2l.3 1.8M143.7 147v.1M143.7 147.1h.3M144.3 147.1h.3M144.3 142.9l.4 .4a5 5 0 0 0 2.3 1.9M144.6 147v.1M147.9 145.5l1.7 .3h2.3M148.7 155.8h4.2M148.7 151.2h4.5M153.1 145.8h4.5"/>
<path d="M154.1 150.9v.1M154.1 151v.2M154.4 151.2h2.3M156.4 155.7l-2.4 .1M156.7 155.2l-.1 .3M156.9 150.9v.1M156.9 151v.2M157.6 150.9v.1M157.6 151v.2M158.7 145.8h4.5M159.8 150.9v.1M159.8 151v.2"/>
<path d="M160.5 150.9v.3M160.8 150.9v.1M160.8 151v.2M164.4 145.8h4.5M170 145.8h4.5M174.4 150.9v.1M174.4 151v.2M175.1 150.9v.1M175.1 151v.2M175.7 145.8h4.5M181.3 145.8h4.5M183.1 147.1h.3"/>
<path d="M183.1 147v.1M183.7 147.1h.4M184.1 147v.1M187 145.8h4.5M192 150.9v.1M192 151v.2M192.6 145.8h4.5M192.7 150.9v.1M192.7 151v.2M198.2 145.8h4.6M203.9 145.8h4.5M206.3 150.9v.1"/>
<path d="M206.3 151v.2M206.7 150.9v.3M207.3 150.9v.1M207.3 151v.2M209.5 145.8h4.6M209.6 150.9v.1M209.6 151v.2M210.2 150.9v.1M210.2 151v.2M210.5 155.2l.1 .3M210.5 151.5h16.9M210.5 151.2h2.2"/>
<path d="M210.8 155.7l2.4 .1M213.1 150.9v.1M213.1 151v.2M213.9 151.2h4.5M214.2 155.8h4.2M219.2 145.5l-1.7 .3h-2.3M219.5 155.8h4.2M222.5 147.1h.3M222.5 147v.1M222.7 142.9l-1 1.3-1.6 1M223.1 147.1h.3M223.4 147v.1"/>
<path d="M223.5 140.2l-.4 1.8M224.1 151v.2h-4.6M224.1 150.9v.1M225.2 151.2h2.2M227.1 155.7l-2.4 .1M227.4 155.2v.3M227.7 149.9h.3M227.7 149.1h.3M227.7 153.3h.3M227.7 150.6h.3M227.7 142.9h.2M227.7 143.6h.2"/>
<path d="M227.7 152.3h.2M227.7 153h.2M228 142.9h.1M228 143.6h.1M228 152.3h.1M228 153h.1M261.7 160l15.1 8.6M270.2 158.5v.4M278.9 153.5v.3M286 153.5v.3M288.6 155.1v.3M289.5 147.4v.3"/>
<path d="M298.1 142.5v.2M305.3 142.5v.2M307.9 144v.3M386.2 151.9l.3 .2M386.3 146.6l.2 .1M387 151.2l.2 .1M388.3 151.1l.1-.2-77.6-44.7-9.7 30.9 76.1 43.8M388.4 151.1l.3 .2-9.7 30.8M261.2 161l15.1 8.6M276.8 173.1l-.3 .1M281 170.1v.2M282.1 170.1v.2"/>
<path d="M360 178.1v.3M367.1 178.1v.3M369.8 179.6v.3M372.1 170.4h-.2M48.2 190.7v2.2M48.2 194.1v4.5M48.2 199.7v4.6M48.2 190.7l.1 .1M48.3 191.1v2.2M48.3 194.4v4.2M48.3 199.7v4.2M48.6 190.8l-.1-.1v16.9l.1-.2"/>
<path d="M48.6 191.1v2.2M48.6 194.4v4.2M48.6 199.7v4.2M52.5 190.7h37.4M52.5 190.4h2.1M55.7 190.4h4.3M57.2 190v.2M57.2 190.2v.2M57.9 190v.2M57.9 190.2v.2M61 190.4h4.3M66.4 190.4h4.2"/>
<path d="M71.5 190v.2M71.5 190.2v.2M71.7 190.4h4.3M72.2 190v.2M72.2 190.2v.2M77 190.4h4.3M82.4 190.4h4.2M84.5 190v.2M84.5 190.2v.2M85.2 190v.2M85.2 190.2v.2M87.7 190.4h2.2"/>
<path d="M90.9 190v.4M92.9 190l.2 .1M92.9 190.7v87.8M93.3 190.4l.1 .3M94.4 190v.2M94.4 190.2v.2M95.1 190v.2M95.1 190.2v.2M95.2 195.6h.1M95.2 194.7h.1M95.3 194.7l.1 .3M95.4 195.3l-.1 .3"/>
<path d="M99.3 190v.2M99.3 190.2v.2M99.4 194.6h.1M99.6 194.6a2.31 2.31 0 0 1 1.8 2M100 190v.2M100 190.2v.2M101.3 190v.4M101.8 197.9l.3 2.2v2.8M101.9 190v.4M102.2 190v.2M102.2 190.2v.2M102.4 195.6h.1"/>
<path d="M102.4 194.7h.1M102.6 194.7l.1 .3M102.7 195.3l-.1 .3M102.9 190v.2M102.9 190.2v.2M103.7 190l.5 .2M104 190.7v87.8M104 194.6h.3M104 190.3h.3M104 192.7h.3M104 193.4h.3M104.2 190.4l.1 .3"/>
<path d="M104.3 190.4v.3h-11.2v87.8h11.2v.1M321.8 193.5v.3M323.8 197l15 8.6M324.3 196l15 8.6M332.1 194.2v.3M340.8 189.2v.3M347.8 189.2v.3M350.5 190.7v.3M351.4 183v.4M375.9 183.6l-33.1 19M376.4 184.5l-33 19M377.1 181.4l.2 .1"/>
<path d="M48.2 205.4v2.2M48.3 204.9v2.4M48.3 207.4l-.1 .2M48.6 204.9v2.4M95.3 200.7h.3M102.1 204v4.6M102.1 209.7v4.5M102.1 215.3v4.5M104 216.5h.3M104 211.6h.3M104 213.5h.3M104 216.7h.3"/>
<path d="M104 213.3h.3M104 214.1h.3M339.4 209.1l-.3 .2M343.1 205.2l.3 .2M95.2 234.1h.1M95.2 235h.1M95.3 234.1l.1 .3M95.4 234.7l-.1 .3M102.1 221v4.5M102.1 226.6v4.5M102.1 232.3v4.5M102.1 237.9v4.5"/>
<path d="M102.4 234.1h.1M102.4 235h.1M102.6 234.1l.1 .3M102.7 234.7l-.1 .3M104 229h.3M104 234.2h.3M104 234.9h.3M102.1 243.6v4.5M102.1 249.2v4.5M102.1 254.9v4.5M104 257.4h.3M104 255.6h.3"/>
<path d="M104 252.5h.3M104 255.8h.3M104 240.1h.3M104 255h.3M104 255.7h.3M48.2 261.5v2.2M48.2 264.8v4.6M48.2 270.5v4.5M48.2 276.2v2.3M48.2 261.5l.1 .2M48.2 278.4v.1M48.3 261.9v2.3"/>
<path d="M48.3 265.2v4.3M48.3 270.5v4.2M48.3 275.8v2.2M48.3 278.3l-.1 .1M48.5 261.5l.1 .2M48.5 261.5v16.9l.1-.1M48.6 261.9v2.3M48.6 265.2v4.3M48.6 270.5v4.2M48.6 275.8v2.2M52.5 278.5h37.4M52.5 278.8h2.1"/>
<path d="M55.7 278.8h4.3M57.2 278.8h.1M57.2 279v.1M57.9 278.8h.1M57.9 279v.1M61 278.8h4.3M66.4 278.8h4.2M71.5 278.8h.1M71.5 279v.1M71.7 278.8h4.3M72.2 278.8h.1M72.2 279v.1"/>
<path d="M77 278.8h4.3M82.4 278.8h4.2M84.5 278.8h.1M84.5 279v.1M85.2 278.8h.1M85.2 279v.1M87.7 278.8h2.2M90.9 278.8v.3M93.1 279l-.2 .1M93.4 278.5l-.1 .2M94.4 278.8h.1M94.4 279v.1"/>
<path d="M95.1 278.8h.1M95.1 279v.1M95.2 274.4h.1M95.2 273.5h.1M95.3 268.4h.3M95.3 273.5l.1 .3M95.4 274.1l-.1 .3M99.3 278.8h.1M99.3 279v.1M99.4 274.4h.1M100 278.8h.1M100 279v.1"/>
<path d="M101.3 278.8v.3M101.4 272.5a2.18 2.18 0 0 1-1.8 1.9M101.9 278.8v.3M102.1 260.5v4.5M102.1 266.2v2.9l-.3 2.1M102.2 278.8h.1M102.2 279v.1M102.4 274.4h.1M102.4 273.5h.1M102.6 273.5l.1 .3M102.7 274.1l-.1 .3M102.9 278.8h.1"/>
<path d="M102.9 279v.1M104 274.4h.3M104 278.8h.3M104 275.7h.3M104 276.4h.3M104.2 278.8l-.5 .3M104.3 278.6l-.1 .1M104.3 278.5v.1"/>
</g>
<g fill="none" stroke="#000" stroke-width=".25">
<path d="M26.9 60.8h77.1M30 60.8l.6 2.5h-1.1zM30 60.8v95.1M104 71.8h.3M104 67.1h.3M104 74.3h.3M104 66.8h.3M227.8 60.8h21.8M246.5 60.8l.5 2.5h-1.1zM246.5 60.8v95M104 98.8h.3M104 80.8h.3"/>
<path d="M104 91h.3M104 88.6h.3M101.5 113l2.5 .2-2.4 .8zM104 112.8h.3M104 105.3h.3M104 112.6h.3M104 107.8h.3M104 113.2a12.6 12.6 0 0 0-12.3 10.1 12.6 12.6 0 0 0 7.3 14.1M96.2 137.5l2.2 1.3-2.6-.3zM97 135.8l2 1.6-2.4-.7zM98.4 138.8a13.4 13.4 0 0 0-15.8 3.7l-.5 .6a12.9 12.9 0 0 0-2.7 8.1M99.4 136.4l.1 .1"/>
<path d="M99.6 136.5v.1M104.3 120.8v47.9M139.1 125.1h.1M139.1 125.8h.1M139.3 125.1h.1M139.3 125.8h.1M139.6 126h2.4M143.2 126h4.7M149 126h4.7M154.9 126h4.6M160.7 126h4.7M166.6 126h4.7"/>
<path d="M172.4 126h4.7M178.3 126h4.7M184.1 126h4.7M190 126h4.7M195.9 126h4.6M201.7 126h4.7M207.5 126h4.7M213.4 126h4.7M219.3 126h4.6M225.1 126h2.3M227.7 125.1h.2M227.7 125.8h.2"/>
<path d="M228 125.1h.1M228 125.8h.1M26.9 155.9h21.4M29.5 153.3h1.1l-.6 2.6zM47.9 151.5v17.2M50.1 150.9v.1M50.1 151v.2M54.7 150.9v.1M54.7 151v.2M64.5 150.9v.1M64.5 151v.2M76.5 150.9v.1"/>
<path d="M76.5 151v.2M79.2 148.6l.9 .1-.7 2.5zM86.3 150.9v.1M86.3 151v.2M97.7 140.2h.2M97.9 140.3h.1M139.1 153.3v16.3M139.6 151.5h2.3M139.6 150.8h2.4M140.2 155.8h.1M140.2 155.8v.1M143.1 151.5h4.5"/>
<path d="M143.2 150.8h4.7M147.1 150.9v.1M147.1 151v.2M148.7 151.5h4.5M149 150.8h4.7M149.6 145.7v.1M150.1 150.9v.1M150.1 151v.2M154.4 151.5h2.3M154.9 150.8h4.6M156 155.8h.1M156 155.8v.1"/>
<path d="M160.7 150.8h4.7M166.6 150.8h4.7M172.4 150.8h4.7M178.3 150.8h4.7M184.1 150.8h4.7M190 150.8h4.7M195.9 150.8h4.6M201.7 150.8h4.7M207.5 150.8h4.7M210.5 151.5h2.2M211.1 155.8h.1M211.1 155.8v.1"/>
<path d="M213.4 150.8h4.7M213.9 151.5h4.5M217.1 150.9v.1M217.1 151v.2M217.5 145.7v.1M219.3 150.8h4.6M219.5 151.5h4.6M220 150.9v.1M220 151v.2M225.1 150.8h2.3M225.2 151.5h2.2M226.9 155.8h.1"/>
<path d="M226.9 155.8v.1M226.9 155.8h22.7M228 153.3v16.3M245.9 153.3h1.1l-.5 2.5zM47.9 165.5l2.5-.5v1zM47.9 177.5v15.4M47.9 165.5h56.4M101.8 165l2.5 .5-2.5 .5zM104.3 177.5v13.2M139.1 166.4l2.5-.5v1zM139.1 166.4h88.9M225.6 165.9l2.4 .5-2.4 .5z"/>
<path d="M25.2 189.7h78.8M28.4 189.7l.5 2.5h-1.1zM28.4 189.7v89.1M47.9 180.6l2.5-.5v1zM47.9 194.1v4.5M47.9 199.7v4.6M47.9 180.6h56.4M48.2 190.7v2.2M48.2 194.1v4.5M48.2 199.7v4.6M48.3 191.3h.1M48.5 191.3h.1"/>
<path d="M53.1 190v.2M53.1 190.2v.2M89.2 190v.2M89.2 190.2v.2M91.2 190v.2M91.2 190.2v.2M92.9 190v.2M92.9 190.2v.2M93.4 190.7v2.3M93.4 194.2v4.6M101.8 180.1l2.5 .5-2.5 .5zM102.1 190v.2"/>
<path d="M102.1 190.2v.2M103.7 190v.2M103.7 190.2v.2M104 197.7h.3M104.3 190.7v2.3M104.3 194.2v4.6M47.9 205.4v2.2M48.2 205.4v2.2M48.3 207.1h.1M48.5 207.1h.1M93.4 200v4.7M93.4 205.9v4.7"/>
<path d="M93.4 211.7v4.7M93.4 217.6v4.6M101.8 200.7h.1M102 200.7h.1M104 219.5h.3M104 208.7h.3M104 210.6h.3M104 218.1h.3M104 213.7h.3M104.3 200v4.7M104.3 205.9v4.7M104.3 211.7v4.7"/>
<path d="M104.3 217.6v4.6M141 206.5h103.9v17.4h-103.9zM141 212.3h103.9M141 218.1h103.9M149.3 212.3v11.6M191.1 212.3v11.6M93.4 223.4v4.7M93.4 229.3v4.7M93.4 235.1v4.7M104 228.6h.3M104.3 223.4v4.7M104.3 229.3v4.7"/>
<path d="M104.3 235.1v4.7M93.4 241v4.7M93.4 246.8v4.7M93.4 252.7v4.7M93.4 258.6v4.6M104 258.6h.3M104 249.6h.3M104 251h.3M104 255.4h.3M104 240.5h.3M104.3 241v4.7M104.3 246.8v4.7"/>
<path d="M104.3 252.7v4.7M104.3 258.6v4.6M25.2 278.8h79.1M27.8 276.3h1.1l-.5 2.5zM47.9 261.5v2.2M47.9 264.8v4.6M47.9 270.5v4.5M47.9 276.2v2.3M48.2 261.5v2.2M48.2 264.8v4.6M48.2 270.5v4.5M48.2 276.2v2.3"/>
<path d="M48.3 262h.1M48.3 277.8h.1M48.5 262h.1M48.5 277.8h.1M53.1 278.8h.1M53.1 279v.1M89.2 278.8h.1M89.2 279v.1M91.2 278.8h.1M91.2 279v.1M92.9 278.8h.1M92.9 279v.1"/>
<path d="M93.4 264.4v4.7M93.4 270.3v4.7M93.4 276.1v2.4M101.8 268.4h.1M102 268.4h.1M102.1 278.8h.1M102.1 279v.1M103.7 278.8h.1M103.7 279v.1M104 260.4h.3M104 271.5h.3M104.3 264.4v4.7"/>
<path d="M104.3 270.3v4.7M104.3 276.1v2.4"/>
</g>
<g fill="none" stroke="#000" stroke-width=".71">
<path d="M10.1 9.9h400v277.1h-400zM70.1 6.5v3.4M140.1 6.5v3.4M207.2 5h5.8l-2.9 4.9zM210.1 0v9.9M280.1 6.5v3.4M350.1 6.5v3.4M6.7 74.2h3.4M410.1 74.2h3.5M.1 148.5h10M5.1 145.6l5 2.9-5 2.9zM410.1 148.5h10"/>
<path d="M410.1 148.5l5-2.9v5.8zM6.7 222.7h3.4M410.1 222.7h3.5M70.1 287v3.4M140.1 287v3.4M210.1 287v10M210.1 287l2.9 5h-5.8zM280.1 287v3.4M350.1 287v3.4"/>
</g>
<g fill="#000">
<path d="M30 60.8l.6 2.5h-1.1zM246.5 60.8l.5 2.5h-1.1zM101.5 113l2.5 .2-2.4 .8zM96.2 137.5l2.2 1.3-2.6-.3zM97 135.8l2 1.6-2.4-.7zM29.5 153.3h1.1l-.6 2.6zM79.2 148.6l.9 .1-.7 2.5zM245.9 153.3h1.1l-.5 2.5zM47.9 165.5l2.5-.5v1zM101.8 165l2.5 .5-2.5 .5zM139.1 166.4l2.5-.5v1zM225.6 165.9l2.4 .5-2.4 .5z"/>
<path d="M28.4 189.7l.5 2.5h-1.1zM47.9 180.6l2.5-.5v1zM101.8 180.1l2.5 .5-2.5 .5zM27.8 276.3h1.1l-.5 2.5z"/>
</g>
<path d="M181 25.7h57.6" fill="none" stroke="#000" stroke-width=".63"/>
<text font-size="11" x="181.1" y="24.2">SOPORTE TV</text>
<text font-size="7.9" x="157.4" y="36.4">GLD-V003-TAFA002 ID Ref: 1411</text>
<g font-size="6.3">
<text x="153" y="193">GLD-V003-TAFA002 (1 : 10)</text>
<text x="297.1" y="229.4">GLD-V003-TAFA002 (1 : 8)</text>
</g>
<text font-size="5.5" x="183.8" y="43.4">(1 UNIDAD FABRICADA)</text>
<g font-size="4.7">
<text x="304.6" y="263.5">Planos Producción</text>
<text x="304.6" y="268.9">Soporte TV</text>
</g>
<g font-size="4.2">
<text x="34" y="9.6">6</text>
<text x="104" y="9.6">5</text>
<text x="174" y="9.6">4</text>
<text x="244" y="9.6">3</text>
<text x="314" y="9.6">2</text>
<text x="384" y="9.6">1</text>
<text x="6.8" y="38.7">D</text>
<text x="410.6" y="38.7">D</text>
<text x="7" y="112.9">C</text>
<text x="410.8" y="112.9">C</text>
<text x="7" y="187.1">B</text>
<text x="410.8" y="187.1">B</text>
<text x="182" y="210.9">PARTS LIST</text>
<text x="142.5" y="216.7">QT</text>
<text x="156.5" y="216.7">PART NUMBER</text>
<text x="204.9" y="216.7">DESCRIPTION</text>
<text x="144" y="222.5">1</text>
<text x="150.2" y="222.5">GLD-V003-TAFA002</text>
<text x="192" y="222.5">Soporte TV. Espesor 3 mm.</text>
<text x="7" y="261.4">A</text>
<text x="410.8" y="261.4">A</text>
<text x="34" y="290.4">6</text>
<text x="104" y="290.4">5</text>
<text x="174" y="290.4">4</text>
<text x="244" y="290.4">3</text>
<text x="314" y="290.4">2</text>
<text x="384" y="290.4">1</text>
</g>
<g font-size="3.9">
<text x="28" y="113.8" transform="rotate(-90 28 113.8)">950,62</text>
<text x="244.4" y="113.8" transform="rotate(-90 244.4 113.8)">950,36</text>
<text x="88.4" y="128.9" transform="rotate(-78 88.4 128.9)">156,25°</text>
<text x="79.3" y="141.5" transform="rotate(-33 79.3 141.5)">113,75°</text>
<text x="70.7" y="163.4">564,21</text>
<text x="180.6" y="164.8">890</text>
<text x="70.7" y="178.6">564,21</text>
<text x="26.3" y="238.8" transform="rotate(-90 26.3 238.8)">890,4</text>
<text x="358.5" y="275">GLD-V003-TAFA002</text>
<text x="358.5" y="279.4">1411</text>
</g>
<g font-size="3.1">
<text x="312.7" y="246.8">Tolerancias para dimensiones lineales y angulares sin indicación individual</text>
<text x="312.7" y="250.4">de tolerancia, según ISO 2768-1:1989</text>
<text x="312.7" y="254">Zonas de rugosidad no especificada, Ra 3.2</text>
<text x="377.7" y="285.6">A3</text>
<text x="397" y="285.9">1 /2</text>
</g>
<g font-size="2.4">
<text x="271.2" y="244.4">MATERIAL:</text>
<text x="271.3" y="252">ACABADO SUPERFICIAL:</text>
<text x="271.4" y="247.9">Steel, Mild</text>
<text x="271.3" y="254.6">Negro satinado liso</text>
<text x="271.2" y="259.7">SCALE:</text>
<text x="350.6" y="260.8">DRAWN: Raúl Rodríguez G.</text>
<text x="391.2" y="260.6">17/01/2014</text>
<text x="350.6" y="267">CHECKED: Carlos Ruiz M.</text>
<text x="391.2" y="266.7">17/01/2014</text>
<text x="350.6" y="271.4">DWG NO:</text>
<text x="350.8" y="276.9">Id. Ref:</text>
<text x="350.8" y="282.8">REV</text>
<text x="371.2" y="282.9">SIZE</text>
<text x="390.9" y="282.9">SHEET</text>
</g>
</svg>
